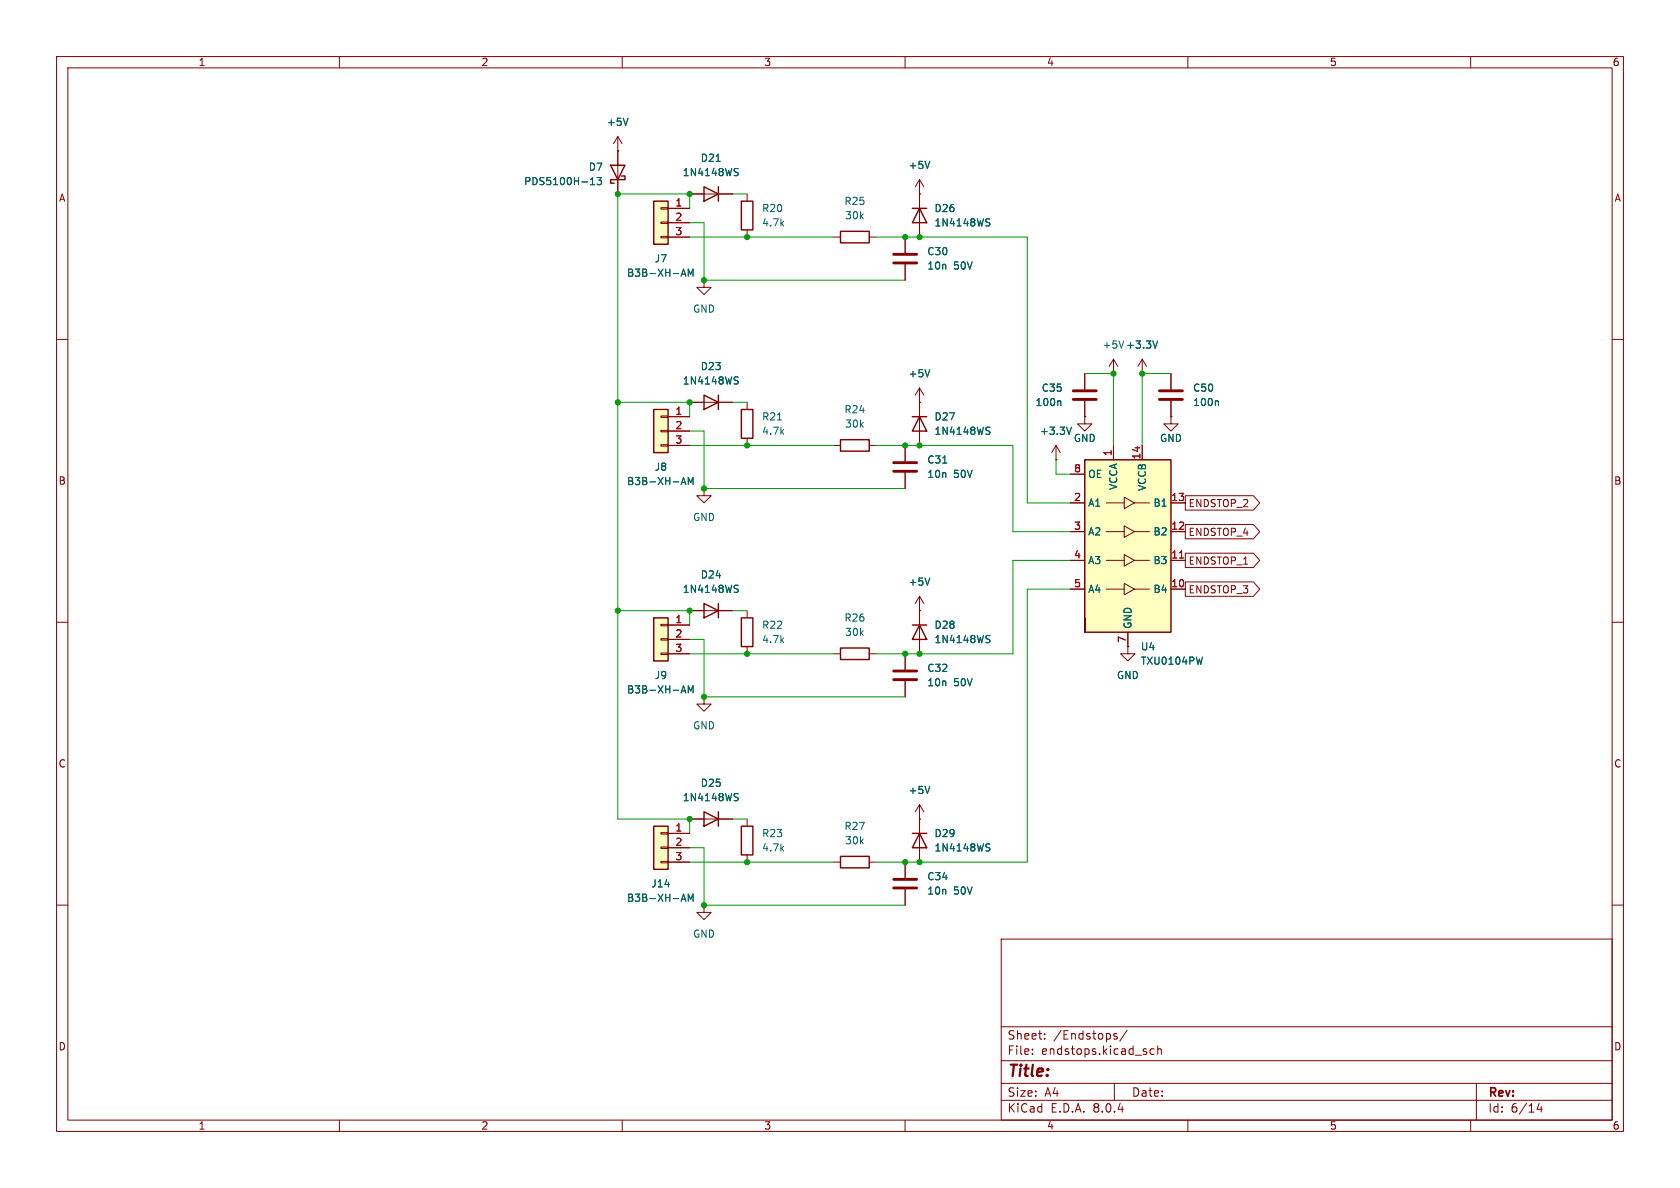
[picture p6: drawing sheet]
<svg xmlns="http://www.w3.org/2000/svg" width="297mm" height="210mm" viewBox="0 0 297 210" stroke-linecap="round" stroke-linejoin="round" font-family="sans-serif">
<g fill="none" stroke="#840000" stroke-width=".18">
<path d="M10 10h277v190h-277zM12 12h273v186h-273zM60 10v2M110 10v2M160 10v2M210 10v2M260 10v2M162.6 34.3h.1M162.6 31.8l-.8 1.2M162.6 31.8v10.1M162.6 31.8l.7 1.2M10 60h2"/>
<path d="M160 41.9v2.8M160 46.7v2.8M285 60h2M132.1 71.1v1.3M132.1 77.5v1.2M147.3 78.7h1.3M153.7 78.7h1.2M196.8 66h.1M196.8 63.5l-.7 1.3M196.8 63.5v2.5M196.8 63.5l.8 1.3M201.9 66h.1"/>
<path d="M201.9 63.5l-.7 1.3M201.9 63.5v2.5M201.9 63.5l.8 1.3M207 73.7v1.2h1.3l-1.3 1.3-1.3-1.3h1.3M207 73.7h.1M207 66v2.8M207 70.9v2.8M124.5 86.4v1.2h1.2l-1.2 1.3-1.3-1.3h1.3M124.5 86.4h.1M10 110h2M132.1 108v1.2M132.1 114.3v1.3"/>
<path d="M147.3 115.6h1.3M153.7 115.6h1.2M285 110h2M10 160h2M285 160h2M177 166h108v32h-108zM60 198v2M110 198v2M160 198v2M177 194.5h108M177 191.5h108M177 187.5h108"/>
<path d="M177 181.5h108M182.5 186.3v.1M182.5 185.5v.1M184.7 183.6v.1M184.7 182.8v.1M197 191.5v3M197.5 182.8l-.4-.1-.2 .2 .1 .2 .5 .2v.3h-.6M199.2 182.1l-1.2 2M204 185.5l-.4-.1-.3 .3v.4l.2 .2h.5M204.7 185.5l.2-.1 .3 .1 .1 .9M204.7 184.9v1.5M210 198v2"/>
<path d="M260 198v2M261 191.5v6.5M272.1 195l-.4 1.1h1M272.5 195.6v1"/>
</g>
<path d="M158 46.5h4.1M158 45h4.1M205 70.6h4M205 69.1h4" fill="none" stroke="#840000" stroke-width=".51"/>
<path d="M164.4 28.5l-.4 1.3M174.5 39.3l.4 .1 .1 .3-.2 .2h-.3M174.5 38.7h.5M137.5 74.2h.7M204.7 60.3l-.5 1.2M215.2 70.9l.2 .1v.7" fill="none" stroke="#006464" stroke-width=".18"/>
<path d="M161.3 36.8h2.5M162.6 36.8l1.2 2.6h-2.5zM131.1 72.4h2v5.1h-2zM148.6 77.7h5.1v2.1h-5.1zM131.1 109.2h2v5.1h-2zM148.6 114.6h5.1v2h-5.1z" fill="none" stroke="#840000" stroke-width=".25"/>
<path d="M115.6 146.1h2.5v7.6h-2.5z" fill="#ffffc2"/>
<path d="M116.8 152.3h1.3v.2h-1.3zM116.8 149.7h1.3v.3h-1.3zM116.8 147.2h1.3v.2h-1.3zM118.1 147.3h3.8M118.1 149.9h3.8M118.1 152.4h3.8M124.5 160v1.3h1.2l-1.2 1.3-1.3-1.3h1.3M124.5 160h.1" fill="none" stroke="#840000" stroke-width=".18"/>
<path d="M115.6 146.1h2.5v7.6h-2.5z" fill="none" stroke="#840000" stroke-width=".25"/>
<path d="M120.5 159h.6M120.8 158.1l.5 1.2M121.7 159.3v-1.2l.4 .9 .4-.9v1.2" fill="none" stroke="#006464" stroke-width=".18"/>
<path d="M115.6 72.4h2.5v7.6h-2.5z" fill="#ffffc2"/>
<g fill="none" stroke="#840000" stroke-width=".18">
<path d="M124.5 49.5v1.3h1.2l-1.2 1.3-1.3-1.3h1.3M124.5 49.5h.1M116.8 78.6h1.3v.3h-1.3zM116.8 76.1h1.3v.2h-1.3zM116.8 73.5h1.3v.3h-1.3zM118.1 73.7h3.8M118.1 76.2h3.8M118.1 78.7h3.8M162.6 71.1v7.6M124.5 123.2v1.3h1.2l-1.2 1.2-1.3-1.2h1.3M124.5 123.2h.1M121.9 144.8h7.6"/>
<path d="M132.1 144.8v1.3M132.1 151.1v1.3M147.3 152.4h1.3M153.7 152.4h1.2"/>
</g>
<path d="M115.6 72.4h2.5v7.6h-2.5zM161.3 73.7h2.5M162.6 73.7l1.2 2.5h-2.5zM124.5 143.5l2.5 1.3-2.5 1.3zM127 143.5v2.6M131.1 146.1h2v5h-2zM148.6 151.4h5.1v2h-5.1z" fill="none" stroke="#840000" stroke-width=".25"/>
<path d="M174.5 76.1l.4 .1 .1 .3-.2 .3h-.3M174.5 75.5l.5 .1M120.5 85.3h.6M120.8 84.4l.5 1.3M121.7 85.7v-1.3l.4 .9 .4-.9v1.3M130 140.9l.4 .1 .1 .3-.2 .2h-.3M130 140.3h.5" fill="none" stroke="#006464" stroke-width=".18"/>
<path d="M115.6 35.6h2.5v7.6h-2.5z" fill="#ffffc2"/>
<path d="M116.8 39.2h1.3v.3h-1.3zM116.8 36.7h1.3v.3h-1.3zM118.1 36.8h3.8M118.1 39.4h3.8M116.8 41.8h1.3v.2h-1.3zM118.1 41.9h3.8" fill="none" stroke="#840000" stroke-width=".18"/>
<path d="M115.6 35.6h2.5v7.6h-2.5z" fill="none" stroke="#840000" stroke-width=".25"/>
<path d="M120.5 48.5h.6M120.8 47.6l.5 1.2M121.7 48.8v-1.2l.4 .9 .4-.9v1.2" fill="none" stroke="#006464" stroke-width=".18"/>
<path d="M115.6 109.2h2.5v7.6h-2.5z" fill="#ffffc2"/>
<g fill="none" stroke="#840000" stroke-width=".18">
<path d="M109.2 26.7h.1M109.2 24.1v10.2M109.2 24.1l-.7 1.3M109.2 24.1l.8 1.3M121.9 34.3h7.6M132.1 34.3v1.3M132.1 40.6v1.3M147.3 41.9h1.3M153.7 41.9h1.2M121.9 71.1h7.6M160 78.7v2.8M162.6 71.1h.1"/>
<path d="M162.6 68.6l-.8 1.3M162.6 68.6v2.5M162.6 68.6l.7 1.3M186.7 78.7l-.8 1.3M186.7 78.7v2.6M186.7 78.7l.8 1.3M191.8 73.7v1.2h1.2l-1.2 1.3-1.3-1.3h1.3M191.8 73.7h.1M191.8 66v2.8M191.8 70.9v2.8M160 83.6v2.8M186.7 81.3h.1"/>
<path d="M116.8 115.4h1.3v.3h-1.3zM116.8 112.9h1.3v.3h-1.3zM116.8 110.4h1.3v.2h-1.3zM118.1 110.5h3.8M118.1 113h3.8M118.1 115.6h3.8M121.9 108h7.6M160 115.6v2.8M162.6 108h.1M162.6 105.4v10.2M162.6 105.4l-.8 1.3M162.6 105.4l.7 1.3"/>
<path d="M199.4 114.3v1.3h1.3l-1.3 1.2-1.3-1.2h1.3M199.4 114.3h.1M160 120.4v2.8M162.6 144.8h.1M162.6 142.2v10.2M162.6 142.2l-.8 1.3M162.6 142.2l.7 1.3"/>
</g>
<g fill="none" stroke="#840000" stroke-width=".25">
<path d="M107.9 29.2h2.6l-1.3 2.6zM109.9 31.1h.6v.7h-2.6v.6h.7M124.5 33l2.5 1.3-2.5 1.3zM127 33v2.6M131.1 35.6h2v5h-2zM148.6 40.9h5.1v2h-5.1zM124.5 69.9l2.5 1.2-2.5 1.3zM127 69.9v2.5M115.6 109.2h2.5v7.6h-2.5zM124.5 106.7l2.5 1.3-2.5 1.2zM127 106.7v2.5M161.3 110.5h2.5"/>
<path d="M162.6 110.5l1.2 2.5h-2.5zM161.3 147.3h2.5M162.6 147.3l1.2 2.6h-2.5z"/>
</g>
<g fill="none" stroke="#006464" stroke-width=".18">
<path d="M104.4 32.6h.7M104.5 31.7l.3-.3v1.2M105.5 31.4h.8l-.4 .5 .4 .1v.5l-.2 .1-.6-.1M111 20.9l-.4 1.3M126.6 28.5h.7M130 30.4l.4 .1 .1 .3-.2 .3h-.3M130 29.8h.5M130 67.2l.4 .1 .1 .3-.2 .3h-.3M130 66.6l.5 .1M164.4 65.3l-.4 1.3M187.4 70.9l.1 .1v.7M189.4 75.5l-.4 1.3"/>
<path d="M166.7 81.9h.7M130 104.1l.4 .1 .1 .3-.2 .2h-.3M130 103.4l.5 .1M164.4 102.2l-.4 1.2M174.5 112.9l.4 .2 .1 .3-.2 .2h-.3M174.5 112.3l.5 .1M120.5 122.1h.6M120.8 121.2l.5 1.3M121.7 122.5v-1.3l.4 .9 .4-.9v1.3M164.4 139l-.4 1.3M174.5 149.8l.4 .1 .1 .3-.2 .2h-.3M174.5 149.2h.5"/>
</g>
<path d="M189.7 70.6h4.1M189.7 69.1h4.1M158 83.3h4.1M158 81.8h4.1M158 118.6h4.1M158 120.1h4.1" fill="none" stroke="#840000" stroke-width=".51"/>
<path d="M191.8 81.3h15.2v30.5h-15.2z" fill="#ffffc2"/>
<path d="M191.8 81.3h15.2v30.5h-15.2zM191.8 109.2v2.6z" fill="none" stroke="#840000" stroke-width=".25"/>
<g fill="none" stroke="#840000" stroke-width=".18">
<path d="M109.2 26.7h.1M109.2 26.7v2.5M109.2 31.8v2.5M118.1 36.8h3.8M118.1 39.4h3.8M121.9 34.3h2.6M127 34.3h2.5M162.6 34.3h.1M162.6 34.3v2.5M162.6 39.4v2.5M118.1 41.9h3.8M160 41.9v2.8"/>
<path d="M160 46.7v2.8M118.1 73.7h3.8M118.1 76.2h3.8M118.1 78.7h3.8M121.9 71.1h2.6M127 71.1h2.5M160 78.7v2.8M162.6 71.1h.1M162.6 71.1v2.6M162.6 76.2v2.5M191.8 73.7h.1M191.8 66v2.8"/>
<path d="M191.8 70.9v2.8M196.8 78.7v2.6M201.9 66h.1M201.9 78.7v2.6M207 73.7h.1M207 66v2.8M207 70.9v2.8M160 83.6v2.8M186.7 81.3h.1M189.2 99.1h2.6M189.2 94h2.6M189.2 88.9h2.6"/>
<path d="M189.2 83.8h2.6M195.6 99.1h3.2M195.6 94h3.2M195.6 88.9h3.2M198.8 98l1.7 1.1-1.7 1zM198.8 93l1.7 1-1.7 1zM198.8 87.9l1.7 1-1.7 1zM200.5 99.1h2.7M200.5 94h2.7M200.5 88.9h2.7M207 99.1h2.5M207 94h2.5"/>
<path d="M207 88.9h2.5M209.5 87.6h12.1l1.1 1.3-1.1 1.3h-12.1zM209.5 97.8h12.1l1.1 1.3-1.1 1.2h-12.1zM209.5 92.7h12.1l1.1 1.3-1.1 1.3h-12.1zM118.1 110.5h3.8M118.1 113h3.8M118.1 115.6h3.8M121.9 108h2.6M127 108h2.5M160 115.6v2.8M162.6 108h.1M162.6 108v2.5"/>
<path d="M162.6 113v2.6M189.2 104.1h2.6M195.6 104.1h3.2M198.8 103.1l1.7 1-1.7 1.1zM199.4 114.3h.1M199.4 111.8v2.5M200.5 104.1h2.7M207 104.1h2.5M209.5 102.9h12.1l1.1 1.2-1.1 1.3h-12.1zM160 120.4v2.8M118.1 147.3h3.8M118.1 149.9h3.8"/>
<path d="M118.1 152.4h3.8M121.9 144.8h2.6M127 144.8h2.5M160 152.4v2.8M160 157.2v2.8M162.6 144.8h.1M162.6 144.8v2.5M162.6 149.9v2.5"/>
</g>
<path d="M208.5 98.6h.7" fill="none" stroke="#a90000" stroke-width=".18"/>
<g fill="none" stroke="#006464" stroke-width=".18">
<path d="M104.4 32.6h.7M104.5 31.7l.3-.3v1.2M105.5 31.4h.8l-.4 .5 .4 .1v.5l-.2 .1-.6-.1M111 20.9l-.4 1.3M126.6 28.5h.7M130 30.4l.4 .1 .1 .3-.2 .3h-.3M130 29.8h.5M164.4 28.5l-.4 1.3M174.5 39.3l.4 .1 .1 .3-.2 .2h-.3M174.5 38.7h.5M120.5 48.5h.6M120.8 47.6l.5 1.2"/>
<path d="M121.7 48.8v-1.2l.4 .9 .4-.9v1.2M130 67.2l.4 .1 .1 .3-.2 .3h-.3M130 66.6l.5 .1M164.4 65.3l-.4 1.3M174.5 76.1l.4 .1 .1 .3-.2 .3h-.3M174.5 75.5l.5 .1M187.4 70.9l.1 .1v.7M189.4 75.5l-.4 1.3M204.7 60.3l-.5 1.2M215.2 70.9l.2 .1v.7M120.5 85.3h.6M120.8 84.4l.5 1.3"/>
<path d="M121.7 85.7v-1.3l.4 .9 .4-.9v1.3M166.7 81.9h.7M130 104.1l.4 .1 .1 .3-.2 .2h-.3M130 103.4l.5 .1M164.4 102.2l-.4 1.2M174.5 112.9l.4 .2 .1 .3-.2 .2h-.3M174.5 112.3l.5 .1M212.6 116.1l-.3 1.3M120.5 122.1h.6M120.8 121.2l.5 1.3M121.7 122.5v-1.3l.4 .9 .4-.9v1.3M164.4 139l-.4 1.3"/>
<path d="M120.5 159h.6M120.8 158.1l.5 1.2M121.7 159.3v-1.2l.4 .9 .4-.9v1.2M130 140.9l.4 .1 .1 .3-.2 .2h-.3M130 140.3h.5M174.5 149.8l.4 .1 .1 .3-.2 .2h-.3M174.5 149.2h.5"/>
</g>
<path d="M158 157h4.1M158 155.4h4.1" fill="none" stroke="#840000" stroke-width=".51"/>
<g fill="none" stroke="#009600" stroke-width=".18">
<path d="M121.9 36.8v-2.5h-12.7v110.5h12.7v2.5M121.9 39.4h2.6v10.1h35.5M129.5 34.3h2.6M121.9 41.9h25.4M154.9 41.9h26.7v47h7.6M109.2 71.1h12.7v2.6M121.9 76.2h2.6v10.2h35.5M121.9 78.7h25.4M129.5 71.1h2.6M154.9 78.7h24.2v15.3h10.1M191.8 66h5v12.7M207 66h-5.1v12.7"/>
<path d="M186.7 81.3v2.5h2.5M189.2 99.1h-10.1v16.5h-24.2M109.2 108h12.7v2.5M121.9 115.6h25.4M121.9 113h2.6v10.2h35.5M129.5 108h2.6M189.2 104.1h-7.6v48.3h-26.7M121.9 152.4h25.4M121.9 149.9h2.6v10.1h35.5M129.5 144.8h2.6"/>
</g>
<g fill="#009600" stroke="#009600" stroke-width=".18">
<circle cx="132.1" cy="78.7" r=".46"/>
<circle cx="160" cy="78.7" r=".46"/>
<circle cx="196.8" cy="66" r=".46"/>
<circle cx="162.6" cy="78.7" r=".46"/>
<circle cx="201.9" cy="66" r=".46"/>
<circle cx="121.9" cy="108" r=".46"/>
<circle cx="124.5" cy="123.2" r=".46"/>
<circle cx="121.9" cy="144.8" r=".46"/>
<circle cx="124.5" cy="160" r=".46"/>
<circle cx="109.2" cy="108" r=".46"/>
<circle cx="124.5" cy="49.5" r=".46"/>
<circle cx="132.1" cy="41.9" r=".46"/>
<circle cx="124.5" cy="86.4" r=".46"/>
<circle cx="109.2" cy="34.3" r=".46"/>
<circle cx="121.9" cy="34.3" r=".46"/>
<circle cx="109.2" cy="71.1" r=".46"/>
<circle cx="121.9" cy="71.1" r=".46"/>
<circle cx="162.6" cy="41.9" r=".46"/>
<circle cx="160" cy="41.9" r=".46"/>
<circle cx="160" cy="152.4" r=".46"/>
<circle cx="162.6" cy="152.4" r=".46"/>
<circle cx="132.1" cy="152.4" r=".46"/>
<circle cx="160" cy="115.6" r=".46"/>
<circle cx="162.6" cy="115.6" r=".46"/>
<circle cx="132.1" cy="115.6" r=".46"/>
</g>
<text font-size="2.8" fill="#840000" x="178" y="190.9">Title:</text>
<g font-size="2.1" fill="#840000">
<text x="178" y="184">Sheet:</text>
<text x="186.2" y="184">/Endstops/</text>
<text x="178" y="186.7">File:</text>
<text x="184.1" y="186.7">endstops.kicad_sch</text>
<text x="178" y="196.9">KiCad</text>
<text x="178" y="194.1">Size:</text>
<text x="184.7" y="194.1">A4</text>
<text x="185.7" y="196.9">E.D.A.</text>
<text x="193.3" y="196.9">8.0.4</text>
<text x="200" y="194.1">Date:</text>
<text x="263" y="194.3">Rev:</text>
<text x="263" y="196.9">Id:</text>
<text x="267.1" y="196.9">6/14</text>
</g>
<g font-size="1.8" fill="#840000">
<text x="35" y="11.9">1</text>
<text x="85" y="11.9">2</text>
<text x="135" y="11.9">3</text>
<text x="185" y="11.9">4</text>
<text x="235" y="11.9">5</text>
<text x="285" y="11.9">6</text>
<text x="10.3" y="35.9">A</text>
<text x="285.3" y="35.9">A</text>
<text x="10.3" y="85.9">B</text>
<text x="210" y="89.9">ENDSTOP_2</text>
<text x="285.3" y="85.9">B</text>
<text x="210" y="94.9">ENDSTOP_4</text>
<text x="210" y="100">ENDSTOP_1</text>
<text x="210" y="105.1">ENDSTOP_3</text>
<text x="10.3" y="135.9">C</text>
<text x="285.3" y="135.9">C</text>
<text x="10.3" y="185.9">D</text>
<text x="285.3" y="185.9">D</text>
<text x="35" y="199.9">1</text>
<text x="85" y="199.9">2</text>
<text x="135" y="199.9">3</text>
<text x="185" y="199.9">4</text>
<text x="235" y="199.9">5</text>
<text x="285" y="199.9">6</text>
</g>
<g font-size="1.8" fill="#006464">
<text x="107.2" y="22.5">+5V</text>
<text x="123.8" y="28.8">D21</text>
<text x="92.6" y="32.9">PDS5100H-13</text>
<text x="104" y="30.4">D7</text>
<text x="120.6" y="31.3">1N4148WS</text>
<text x="160.5" y="30.1">+5V</text>
<text x="134.6" y="40.2">4.7k</text>
<text x="134.6" y="37.7">R20</text>
<text x="149.2" y="36.4">R25</text>
<text x="149.3" y="39">30k</text>
<text x="165.1" y="40.2">1N4148WS</text>
<text x="165.1" y="37.7">D26</text>
<text x="115.6" y="46.6">J7</text>
<text x="163.8" y="45.3">C30</text>
<text x="163.8" y="47.9">10n</text>
<text x="168.6" y="47.9">50V</text>
<text x="110.8" y="49.1">B3B-XH-AM</text>
<text x="122.4" y="55.5">GND</text>
<text x="123.8" y="65.6">D23</text>
<text x="194.8" y="61.8">+5V +3.3V</text>
<text x="199" y="61.8">+3.3V</text>
<text x="120.6" y="68.2">1N4148WS</text>
<text x="160.5" y="66.9">+5V</text>
<text x="183" y="72">100n</text>
<text x="184.1" y="69.4">C35</text>
<text x="210.8" y="72">100n</text>
<text x="210.8" y="69.4">C50</text>
<text x="134.6" y="77.1">4.7k</text>
<text x="134.6" y="74.5">R21</text>
<text x="149.2" y="73.3">R24</text>
<text x="149.3" y="75.8">30k</text>
<text x="165.1" y="77.1">1N4148WS</text>
<text x="165.1" y="74.5">D27</text>
<text x="183.7" y="77.1">+3.3V</text>
<text x="115.6" y="83.4">J8</text>
<text x="163.8" y="82.1">C31</text>
<text x="189.7" y="78.3">GND</text>
<text x="205" y="78.3">GND</text>
<text x="110.8" y="86">B3B-XH-AM</text>
<text x="163.8" y="84.7">10n</text>
<text x="168.6" y="84.7">50V</text>
<text x="192.3" y="89.8">A1</text>
<text x="192.3" y="84.7">OE</text>
<text x="197.7" y="86.7" transform="rotate(-90 197.7 86.7)">VCCA</text>
<text x="202.8" y="86.9" transform="rotate(-90 202.8 86.9)">VCCB</text>
<text x="203.8" y="89.8">B1</text>
<text x="122.4" y="92.3">GND</text>
<text x="192.3" y="94.8">A2</text>
<text x="203.8" y="94.8">B2</text>
<text x="192.3" y="99.9">A3</text>
<text x="203.8" y="99.9">B3</text>
<text x="120.6" y="105">1N4148WS</text>
<text x="123.8" y="102.5">D24</text>
<text x="160.5" y="103.7">+5V</text>
<text x="192.3" y="105">A4</text>
<text x="203.8" y="105">B4</text>
<text x="134.6" y="113.9">4.7k</text>
<text x="134.6" y="111.4">R22</text>
<text x="149.2" y="110.1">R26</text>
<text x="149.3" y="112.6">30k</text>
<text x="165.1" y="113.9">1N4148WS</text>
<text x="165.1" y="111.4">D28</text>
<text x="200.3" y="111.3" transform="rotate(-90 200.3 111.3)">GND</text>
<text x="163.8" y="119">C32</text>
<text x="201.6" y="115.2">U4</text>
<text x="201.6" y="117.7">TXU0104PW</text>
<text x="110.8" y="122.8">B3B-XH-AM</text>
<text x="115.6" y="120.2">J9</text>
<text x="163.8" y="121.5">10n</text>
<text x="168.6" y="121.5">50V</text>
<text x="197.4" y="120.2">GND</text>
<text x="122.4" y="129.1">GND</text>
<text x="120.6" y="141.8">1N4148WS</text>
<text x="123.8" y="139.3">D25</text>
<text x="160.5" y="140.6">+5V</text>
<text x="134.6" y="148.2">R23</text>
<text x="149.2" y="146.9">R27</text>
<text x="149.3" y="149.5">30k</text>
<text x="165.1" y="148.2">D29</text>
<text x="134.6" y="150.7">4.7k</text>
<text x="163.8" y="155.8">C34</text>
<text x="165.1" y="150.7">1N4148WS</text>
<text x="110.8" y="159.6">B3B-XH-AM</text>
<text x="115" y="157.1">J14</text>
<text x="163.8" y="158.3">10n</text>
<text x="168.6" y="158.3">50V</text>
<text x="122.4" y="166">GND</text>
</g>
<g font-size="1.8" fill="#a90000">
<text x="119.3" y="36.6">1</text>
<text x="119.3" y="39.1">2</text>
<text x="119.3" y="41.7">3</text>
<text x="119.3" y="73.4">1</text>
<text x="119.3" y="75.9">2</text>
<text x="119.3" y="78.5">3</text>
<text x="189.8" y="83.6">8</text>
<text x="196.6" y="80.7" transform="rotate(-90 196.6 80.7)">1</text>
<text x="201.7" y="81.3" transform="rotate(-90 201.7 81.3)">14</text>
<text x="189.8" y="88.6">2</text>
<text x="207" y="88.6">13</text>
<text x="189.8" y="93.7">3</text>
<text x="207" y="93.7">12</text>
<text x="189.8" y="98.8">4</text>
<text x="207" y="98.8">11</text>
<text x="189.8" y="103.9">5</text>
<text x="207" y="103.9">10</text>
<text x="119.3" y="110.2">1</text>
<text x="119.3" y="112.8">2</text>
<text x="199.1" y="113.7" transform="rotate(-90 199.1 113.7)">7</text>
<text x="119.3" y="115.3">3</text>
<text x="119.3" y="147.1">1</text>
<text x="119.3" y="149.6">2</text>
<text x="119.3" y="152.1">3</text>
</g>
</svg>
